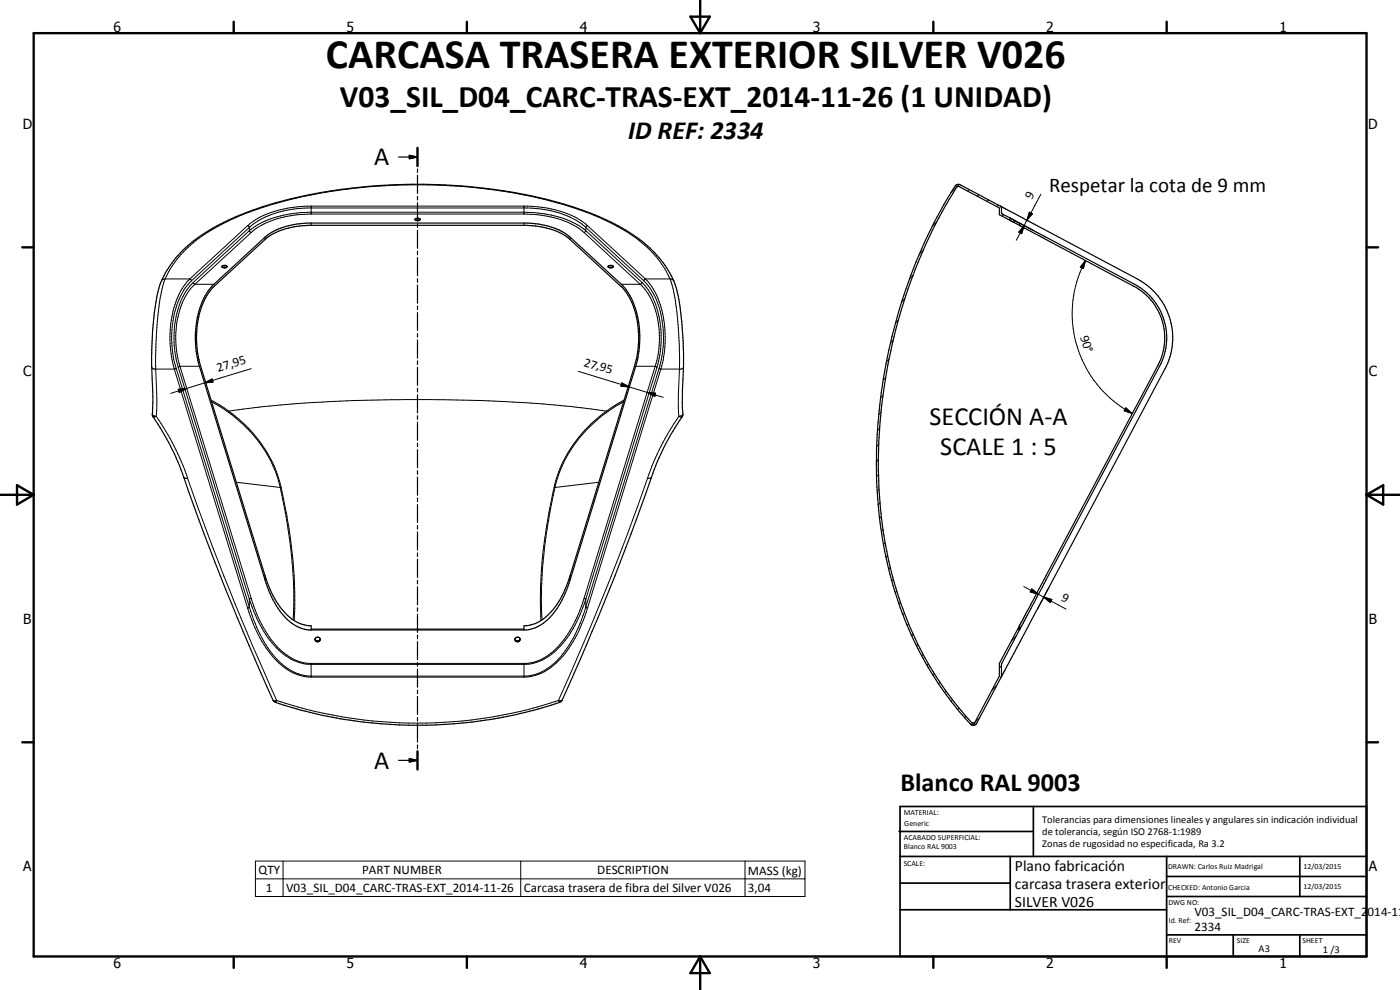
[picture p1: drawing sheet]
<svg xmlns="http://www.w3.org/2000/svg" width="420mm" height="297mm" viewBox="0 0 420 297" stroke-linecap="round" stroke-linejoin="round" font-family="sans-serif">
<g fill="none" stroke="#000" stroke-width=".35">
<path d="M119.6 47.1h5.7M122.8 46.6l2.5 .5-2.5 .5zM125.3 44.4v5.4M125.3 50.7v1M125.3 52.6v5.4M125.3 58.9v1.1M54.8 75.1a51.3 51.3 0 0 1 16-10.1 142.2 142.2 0 0 1 47.9-9.6 148.2 148.2 0 0 1 59.9 9.1 45.8 45.8 0 0 1 21 15.1 26.5 26.5 0 0 1 4.7 14.3l.8 11.9-.3 15 .1 3.4a2.29 2.29 0 0 1-.9 1.9 79.5 79.5 0 0 0-10 21.4 799.8 799.8 0 0 1-19.8 50.2l-5.8 12.8a122.3 122.3 0 0 1-26.8 6.2 131.8 131.8 0 0 1-59.4-6.2 750 750 0 0 1-28.3-70.8 76.3 76.3 0 0 0-8.1-14.8l-.1-.4a94.5 94.5 0 0 0-.2-15.1l.3-10.1 .6-6.2a26.7 26.7 0 0 1 8.4-18zM66.6 79.9a.86 .86 0 0 1 1.5 .2 1.05 1.05 0 0 1-1.5-.1zM124.5 65.7l.9-.3 .7 .4a.92 .92 0 0 1-1.6-.1zM124.7 66.1h1.2M125.3 60.8v5.5M125.3 67.1v1.1"/>
<path d="M125.3 69.1v5.4M125.3 75.4v1.1M125.3 77.3v5.4M182.6 79.8a.82 .82 0 0 1 .8-.3 .82 .82 0 0 1 .6 .6 .9 .9 0 0 1-1.5-.2zM300.2 61.8l-12-6.3-1.1-.1a94.2 94.2 0 0 0-9.7 17.3 158 158 0 0 0-12.5 89.3 105.5 105.5 0 0 0 26.5 55.4 1.25 1.25 0 0 0 1.7-.4l7.4-13.8M300.2 61.8l.4 .6 .1 1.7 2.5 1.3M300.2 61.8l41.1 21.9a20 20 0 0 1 8.3 27l-49.1 92.4M302.9 66l1.4 .8M302.9 66l-3-1.6v-2l-12.1-6.5-.5 .1a152.6 152.6 0 0 0-21.9 59.7 137.6 137.6 0 0 0 4.9 65.3 100.1 100.1 0 0 0 21.4 35.9l.4 .1 .5-.3 7.3-13.8v-3.8l5.5-10.3M303.2 65.4l-.3 .6M303.2 65.4l1.3 .8M304.3 66.8l1.6 .8"/>
<path d="M304.5 66.2h.1M304.6 66.2h.1M304.6 66.2l-.3 .6M304.6 66.2l1.3 .7M305.9 66.9h.1M305.9 67.6h.1M305.9 66.9v.7M306 67.6l34.2 18.3a17.6 17.6 0 0 1 7.3 23.7l-42.1 79.2M306 66.9l34.5 18.4a18.3 18.3 0 0 1 7.5 24.6l-42 79.1M63.7 85.8l15.8-14.6a21.1 21.1 0 0 1 13-4.3h65.6a21.2 21.2 0 0 1 13 4.3l15.4 14.1a22.7 22.7 0 0 1 5.5 15.5 30.9 30.9 0 0 1-1.2 9.1l-19.7 64.1a24.2 24.2 0 0 1-8.6 13.4l-1.9 1-2.7 .6h-65.2a12.7 12.7 0 0 1-9.2-6.5 30.6 30.6 0 0 1-4-8.5l-19.7-64.1a28.3 28.3 0 0 1 2.6-22.5zM66.8 80.3h1.1M125.3 83.6v1.1"/>
<path d="M125.3 85.5v5.5M125.3 91.8v1.1M125.3 93.8v5.4M182.7 80.3h1.1M125.3 100.1v1M125.3 102v5.4M125.3 108.3v1M125.3 110.2v5.5M125.3 116.5v1.1M125.3 118.4v5.5M125.3 124.8v1M125.3 126.7v5.4"/>
<path d="M125.3 133v1M125.3 134.9v5.4M125.3 141.2v1.1M125.3 143.1v5.5M125.3 149.4v1.1M125.3 151.4v5.4M125.3 157.6v1.1M125.3 159.6v5.4M125.3 165.9v1.1M125.3 167.8v5.5M125.3 174.1v1.1M125.3 176.1v5.4"/>
<path d="M93.4 189v-1.3a11.9 11.9 0 0 1-9.4-5.7 30.5 30.5 0 0 1-4.5-9.3l-19.4-63.1a30.2 30.2 0 0 1-.4-14.7 18 18 0 0 1 4.6-9l15.2-14a20.7 20.7 0 0 1 13-4.3h65.6a20.9 20.9 0 0 1 13 4.3l15.2 14a19.8 19.8 0 0 1 5.3 13.6 27.9 27.9 0 0 1-1.1 10.1l-19.4 63.1a22.9 22.9 0 0 1-9.2 13.8l-2 .8-2.6 .4v1.3M93.4 188.8h63.9M94.5 191.7a.82 .82 0 0 0 .8 .6 .82 .82 0 0 0 .8-.6M125.3 182.4v1M125.3 184.3v5.4M125.3 190.6v1M125.3 192.5v5.5M125.3 198.8v1.1M154.5 191.7a.82 .82 0 0 0 .8 .6 .82 .82 0 0 0 .8-.6M305.4 188.8l.5 .2M305.9 189h.1M305.9 187.7h.1"/>
<path d="M305.9 189l-5.3 10.2-.1 4M305.9 187.7v1.3M125.3 200.7v5.5M125.3 207.1v1M125.3 209v5.4M125.3 215.3v1M125.3 217.2v5.4M300.5 203.1v.1M300.5 203.1h.1M119.6 228.1h5.7M122.8 227.6l2.5 .5-2.5 .5zM125.3 223.5v1.1"/>
<path d="M125.3 225.4v5.5"/>
<circle cx="95.3" cy="191.8" r=".76"/>
<circle cx="155.3" cy="191.8" r=".77"/>
</g>
<g fill="none" stroke="#000" stroke-width=".3">
<path d="M287.9 55.3l-2.5 2.4M290.8 56.9l-.4 .4M293.7 58.4l-.4 .4M296.7 60l-.5 .4M312.4 58.3l-4.2 7.8M74.3 67.7l.5 .4v1.1M74.3 67.7l-17.3 16M74.3 67.7a26 26 0 0 1 14.9-5.6l3.2-.3h65.9a27.9 27.9 0 0 1 18 5.9M74.8 69.2a27.1 27.1 0 0 1 15.4-5.4l67.1-.1a33 33 0 0 1 16 3.7l2.5 1.8M74.8 69.2l.6 .6M74.8 69.2l-16.8 15.6M75.4 69.8l-16.9 15.5"/>
<path d="M79.5 71.2v.7M93.4 61.8v2.4M93.4 66.9v.7M93.4 64.2h63.9M93.4 64.2a37.8 37.8 0 0 0-10 1.4 20.4 20.4 0 0 0-8 4.2M157.3 61.8v2.4M157.3 66.9v.7M157.3 64.2a37 37 0 0 1 9.9 1.4 19.9 19.9 0 0 1 8.1 4.2M171.1 71.2v.7M175.3 69.8l16.8 15.5M175.8 69.2l-.5 .6M175.8 69.2l16.9 15.6"/>
<path d="M176.3 67.7l-.5 .4v1.1M176.3 67.7l17.4 16M277.1 75.1l-1.2 1.1M281.2 66.5l-1.4 1.4M299.6 61.5l-.4 .5M301.2 64.4l-.4 .5M303.2 65.4l7 3.8M305.4 66.7l-.4 .4M307.4 67.7l-.8 2.4-.8-.5zM307.4 67.7l-2.4 4.4M308.2 66.1l-.8 1.6M308.9 63.7l.9 .4-1.6 2z"/>
<path d="M325.8 78.1l-.7 2.5-.9-.4zM325.8 78.1a33.9 33.9 0 0 0 14 46M57 83.7l.5 .5M57 83.7a23.1 23.1 0 0 0-5.9 15.3 35.1 35.1 0 0 0 1.2 11.7M57 83.7h-7.7l-.8 .6M57.5 84.2a22.8 22.8 0 0 0-5.9 14.9 31.8 31.8 0 0 0 1.3 11.4M57.5 84.2l17.9-16.5a27.7 27.7 0 0 1 16.9-5.3h66a27.8 27.8 0 0 1 16.9 5.3l18 16.5M58 84.8l.5 .5M58 84.8a22.4 22.4 0 0 0-5.8 15.9l.3 4.9 1 4.6M58.5 85.3a19.7 19.7 0 0 0-5.6 12.6 29.1 29.1 0 0 0 1.1 12M58.5 85.3h5.7M186.5 85.3h5.6"/>
<path d="M192.1 85.3a20.8 20.8 0 0 1 5.8 14.5 26.8 26.8 0 0 1-1.3 10.1M192.7 84.8a21.3 21.3 0 0 1 5.5 13 31 31 0 0 1-1 12.4M192.7 84.8l-.6 .5M193.2 84.2a23.8 23.8 0 0 1 5.9 16.8 33.8 33.8 0 0 1-1.3 9.5M193.7 83.7l-.5 .5M193.7 83.7a23.6 23.6 0 0 1 5.8 15.3 32.5 32.5 0 0 1-1.2 11.7M193.7 83.7h7.6l.9 .6M269.7 96l-.9 .9M271.6 89.6l-.9 .9M274 82.7l-1 1M45.5 110.2l.7 .5h6.1M52.3 110.7l22 71.8"/>
<path d="M52.9 110.5l-.6 .2M52.9 110.5l21.9 71.7M53.5 116.8l2.5-.3-2.2 1.3zM53.5 110.2l21.3 69.6M54 109.9l-.5 .3M54 109.9l21.4 69.6M54 109.9h5.8M56 116.5l-4.7 1.5M61.4 114.9l2.3-1.2 .2 .9zM61.4 114.9l-5.4 1.6M75.4 110.6l-14 4.3M173.6 111.4l15.3 4.7"/>
<path d="M186.6 114.9l2.3 1.2-2.6-.2zM188.9 116.1l5.3 1.6M190.8 109.9h5.8M194.2 117.7l2.6 .3-.3 1zM194.2 117.7l4.8 1.5M196.6 109.9l.6 .3M196.6 109.9l-21.3 69.6M197.2 110.2l-21.4 69.6M197.8 110.5l.5 .2M197.8 110.5l-22 71.7M198.3 110.7l-22 71.8M205.1 110.2l-.7 .5h-6.1"/>
<path d="M265 118.6l-.7 .7M265.8 113.3l-.7 .7M266.8 107.8l-.8 .8M268 102.1l-.8 .8M45.7 124.2l.3 .5 .9 .2M46.9 124.9l.2-5.3-.4-8.9a98.2 98.2 0 0 1 2.5-26 32 32 0 0 1 15.3-16.2 95.1 95.1 0 0 1 27.3-9.7 166.9 166.9 0 0 1 77.1 2.5 71 71 0 0 1 22.9 10.9 27.3 27.3 0 0 1 10.2 14.3 112.7 112.7 0 0 1 1.9 24.2l-.3 8.9 .1 5.3M46.9 124.9l-1 .2M46.9 124.9a73.5 73.5 0 0 1 9.4 18.6M63.4 120.1l5.3 3.3M63.5 120.6l5.2 3.2M68.7 123.4v.4M68.7 123.8a39.3 39.3 0 0 1 15.4 22.5"/>
<path d="M68.7 123.4l1.2 .8a41.4 41.4 0 0 1 12.3 15.4l2.2 6.6M68.7 123.4l10.6-1.4a380.2 380.2 0 0 1 26.7-1.8l15.4-.3 23.2 .3 18.3 1 8.5 .8 10.6 1.4M182 123.4v.4M182 123.4a41.3 41.3 0 0 0-8.2 7.7 37 37 0 0 0-7.5 15.1M182 123.8a38.6 38.6 0 0 0-15.4 22.5M187.1 120.6l-5.1 3.2M187.3 120.1l-5.3 3.3M203.7 124.9l1.1 .2M203.7 124.9a73.5 73.5 0 0 0-9.4 18.6M204.9 124.2a.98 .98 0 0 1-1.2 .7M263.6 137.9l-.6 .7M263.7 133.3l-.6 .6"/>
<path d="M264 128.6l-.7 .6M264.4 123.7l-.7 .6M337.9 122.4l1.9 1.7-2.4-.9zM55.2 143.3l.3 .2h.8M56.3 143.5a781.5 781.5 0 0 0 26.7 66.7M70.9 144.7l13.2 1.6M84.1 146.3a143.8 143.8 0 0 1 3.9 39.7M84.1 146.2v.1M84.1 146.2h.1M84.4 146.2a161.5 161.5 0 0 1 3.2 18.9 112.2 112.2 0 0 1 .7 21.1M84.4 146.2h-.2M166.3 146.2h.2"/>
<path d="M166.3 146.2a143.4 143.4 0 0 0-4 40M166.5 146.2l.1 .1M166.6 146.3l-2.2 11.2-1.6 12.6-.3 9.9 .2 6M179.7 144.7l-13.1 1.6M194.3 143.5a821.9 821.9 0 0 1-26.7 66.7M195.5 143.3l-.4 .2h-.8M263.6 142.4l-.5 .6M263.8 146.7l-.5 .6M264.1 150.9l-.5 .6M264.5 155l-.5 .5M265 159l-.5 .5M74.8 179.8a33.4 33.4 0 0 0 10.3 16.5 13.5 13.5 0 0 0 8.3 3h63.9a16.9 16.9 0 0 0 12.9-7.9 42.7 42.7 0 0 0 5.6-11.6"/>
<path d="M74.8 179.8v2.4M75.4 179.5l-.6 .3M75.4 179.5a33.6 33.6 0 0 0 9.9 16.5 13.2 13.2 0 0 0 7.3 3.1h65.4a16.3 16.3 0 0 0 11.8-8 39.9 39.9 0 0 0 5.5-11.6M79.5 172.7v1.3M171.1 172.7v1.3M175.3 179.5l.5 .3M175.8 179.8v2.4M265.6 162.9l-.5 .5M266.4 166.6l-.5 .5M267.2 170.3l-.5 .5M268.1 173.9l-.5 .4M269.1 177.3l-.4 .5"/>
<path d="M307.2 176l4.4 2.3M309.7 176.7l1.9 1.6-2.4-.7zM311.6 178.3l1.6 .9M313.2 179.2l2.5 .7-.5 .9zM313.2 179.2l6.7 3.6M314.7 176.4l-3.2 6.1M74.3 182.5a38 38 0 0 0 9.4 16.5 14.8 14.8 0 0 0 9.7 4.2M74.8 182.2a35.5 35.5 0 0 0 10.3 17.4l.7 .6a13.1 13.1 0 0 0 6.8 2.7h65.4a17.2 17.2 0 0 0 12.2-8.5 45.6 45.6 0 0 0 5.6-12.2M74.8 182.2l-.5 .3M93.4 199.1v4.1M157.3 199.1v4.1M175.8 182.2l.5 .3"/>
<path d="M176.3 182.5l-.4 1.2a36.8 36.8 0 0 1-9 15.3 14.5 14.5 0 0 1-9.6 4.2M270.2 180.7l-.4 .4M271.4 184l-.4 .4M272.7 187.2l-.5 .5M274.1 190.3l-.5 .5M275.5 193.4l-.4 .4M277.1 196.3l-.5 .5M278.7 199.2l-.5 .4M300.6 199.8l-.7 .6M305 190.9l-1.5 1.4M81.9 210.1l1.1 .1M82.7 210.7h.1"/>
<path d="M83 210.2l-.3 .5M83 210.2l1.3 .4a134.4 134.4 0 0 0 83.3-.4M93.4 203.2h63.9M167.6 210.2l.4 .5M168.7 210.1l-1.1 .1M280.4 202.1l-.5 .4M282.1 204.8l-.4 .4M283.9 207.4l-.4 .4M285.9 210l-.5 .4M287.9 212.5l-.5 .4M289.9 214.9l-.4 .4M292.4 216.9l-.7 .7"/>
<path d="M294 215.3l-1.4 1.4M299.1 205.7l-1.4 1.4M76.7 258.4h164.9v10.6h-164.9zM85 258.4v10.6M156.3 258.4v10.6M223.6 258.4v10.6M76.7 263.7h164.9"/>
</g>
<g fill="none" stroke="#000" stroke-width=".71">
<path d="M10.1 9.9h400v277.1h-400zM70.1 6.5v3.4M140.1 6.5v3.4M207.2 5h5.8l-2.9 4.9zM210.1 0v9.9M280.1 6.5v3.4M350.1 6.5v3.4M125.3 44.4v5.4M6.7 74.2h3.4M410.1 74.2h3.5M.1 148.5h10M5.1 145.6l5 2.9-5 2.9z"/>
<path d="M410.1 148.5h10M410.1 148.5l5-2.9v5.8zM6.7 222.7h3.4M125.3 225.4v5.5M410.1 222.7h3.5M70.1 287v3.4M140.1 287v3.4M210.1 287v10M210.1 287l2.9 5h-5.8zM280.1 287v3.4M350.1 287v3.4"/>
</g>
<g fill="none" stroke="#000" stroke-width=".51">
<path d="M269.8 249.5h40.3M270.1 242h140v45h-140zM270.1 257h140M303.2 257v16M310.1 242v15M350.1 257v30M390.1 257v12M270.1 265h33.1M270.1 273h80M350.1 269h60M350.1 263h60M350.1 280.5h60"/>
<path d="M370.1 280.5v6.5M390.1 280.5v6.5"/>
</g>
<path d="M122.8 46.6l2.5 .5-2.5 .5zM307.4 67.7l-.8 2.4-.8-.5zM308.9 63.7l.9 .4-1.6 2zM325.8 78.1l-.7 2.5-.9-.4zM53.5 116.8l2.5-.3-2.2 1.3zM61.4 114.9l2.3-1.2 .2 .9zM186.6 114.9l2.3 1.2-2.6-.2zM194.2 117.7l2.6 .3-.3 1zM337.9 122.4l1.9 1.7-2.4-.9zM309.7 176.7l1.9 1.6-2.4-.7zM313.2 179.2l2.5 .7-.5 .9zM122.8 227.6l2.5 .5-2.5 .5z" fill="#000"/>
<text font-size="12.6" x="97.8" y="20.3">CARCASA TRASERA EXTERIOR SILVER V026</text>
<text font-size="9.4" x="102" y="32">V03_SIL_D04_CARC-TRAS-EXT_2014-11-26 (1 UNIDAD)</text>
<g font-size="7.9">
<text x="188.5" y="41.6">ID REF: 2334</text>
<text x="112.3" y="49.6">A</text>
<text x="279" y="127.6">SECCIÓN A-A</text>
<text x="282.2" y="136.7">SCALE 1 : 5</text>
<text x="112.3" y="230.7">A</text>
<text x="270.2" y="237.3">Blanco RAL 9003</text>
</g>
<text font-size="6.3" x="314.8" y="57.6">Respetar la cota de 9 mm</text>
<g font-size="4.7">
<text x="304.6" y="261.2">Plano fabricación</text>
<text x="304.6" y="266.6">carcasa trasera exterior</text>
<text x="304.6" y="272">SILVER V026</text>
</g>
<g font-size="4.2">
<text x="34" y="9.6">6</text>
<text x="104" y="9.6">5</text>
<text x="174" y="9.6">4</text>
<text x="244" y="9.6">3</text>
<text x="314" y="9.6">2</text>
<text x="384" y="9.6">1</text>
<text x="6.8" y="38.7">D</text>
<text x="410.6" y="38.7">D</text>
<text x="7" y="112.9">C</text>
<text x="410.8" y="112.9">C</text>
<text x="7" y="187.1">B</text>
<text x="410.8" y="187.1">B</text>
<text x="7" y="261.4">A</text>
<text x="410.8" y="261.4">A</text>
<text x="34" y="290.4">6</text>
<text x="104" y="290.4">5</text>
<text x="174" y="290.4">4</text>
<text x="244" y="290.4">3</text>
<text x="314" y="290.4">2</text>
<text x="384" y="290.4">1</text>
</g>
<g font-size="3.9">
<text x="309.7" y="60" transform="rotate(-62 309.7 60)">9</text>
<text x="324.2" y="101" transform="rotate(73 324.2 101)">90°</text>
<text x="65.5" y="111.5" transform="rotate(-17 65.5 111.5)">27,95</text>
<text x="175" y="109.7" transform="rotate(17 175 109.7)">27,95</text>
<text x="318.3" y="180.1" transform="rotate(28 318.3 180.1)">9</text>
<text x="77.6" y="262.3">QTY</text>
<text x="108.7" y="262.3">PART NUMBER</text>
<text x="179.2" y="262.3">DESCRIPTION</text>
<text x="224.5" y="262.4">MASS (kg)</text>
<text x="79.8" y="267.6">1</text>
<text x="85.9" y="267.6">V03_SIL_D04_CARC-TRAS-EXT_2014-11-26</text>
<text x="157.2" y="267.7">Carcasa trasera de fibra del Silver V026</text>
<text x="224.5" y="267.6">3,04</text>
<text x="358.5" y="275">V03_SIL_D04_CARC-TRAS-EXT_2014-11</text>
<text x="358.5" y="279.4">2334</text>
</g>
<g font-size="3.1">
<text x="312.7" y="246.8">Tolerancias para dimensiones lineales y angulares sin indicación individual</text>
<text x="312.7" y="250.4">de tolerancia, según ISO 2768-1:1989</text>
<text x="312.7" y="254">Zonas de rugosidad no especificada, Ra 3.2</text>
<text x="377.7" y="285.6">A3</text>
<text x="397" y="285.9">1 /3</text>
</g>
<g font-size="2.4">
<text x="271.2" y="244.4">MATERIAL:</text>
<text x="271.3" y="252">ACABADO SUPERFICIAL:</text>
<text x="271.4" y="247.9">Generic</text>
<text x="271.3" y="254.6">Blanco RAL 9003</text>
<text x="271.2" y="259.7">SCALE:</text>
<text x="350.6" y="260.8">DRAWN: Carlos Ruiz Madrigal</text>
<text x="391.2" y="260.6">12/03/2015</text>
<text x="350.6" y="267">CHECKED: Antonio Garcia</text>
<text x="391.2" y="266.7">12/03/2015</text>
<text x="350.6" y="271.4">DWG NO:</text>
<text x="350.8" y="276.9">Id. Ref:</text>
<text x="350.8" y="282.8">REV</text>
<text x="371.2" y="282.9">SIZE</text>
<text x="390.9" y="282.9">SHEET</text>
</g>
</svg>
